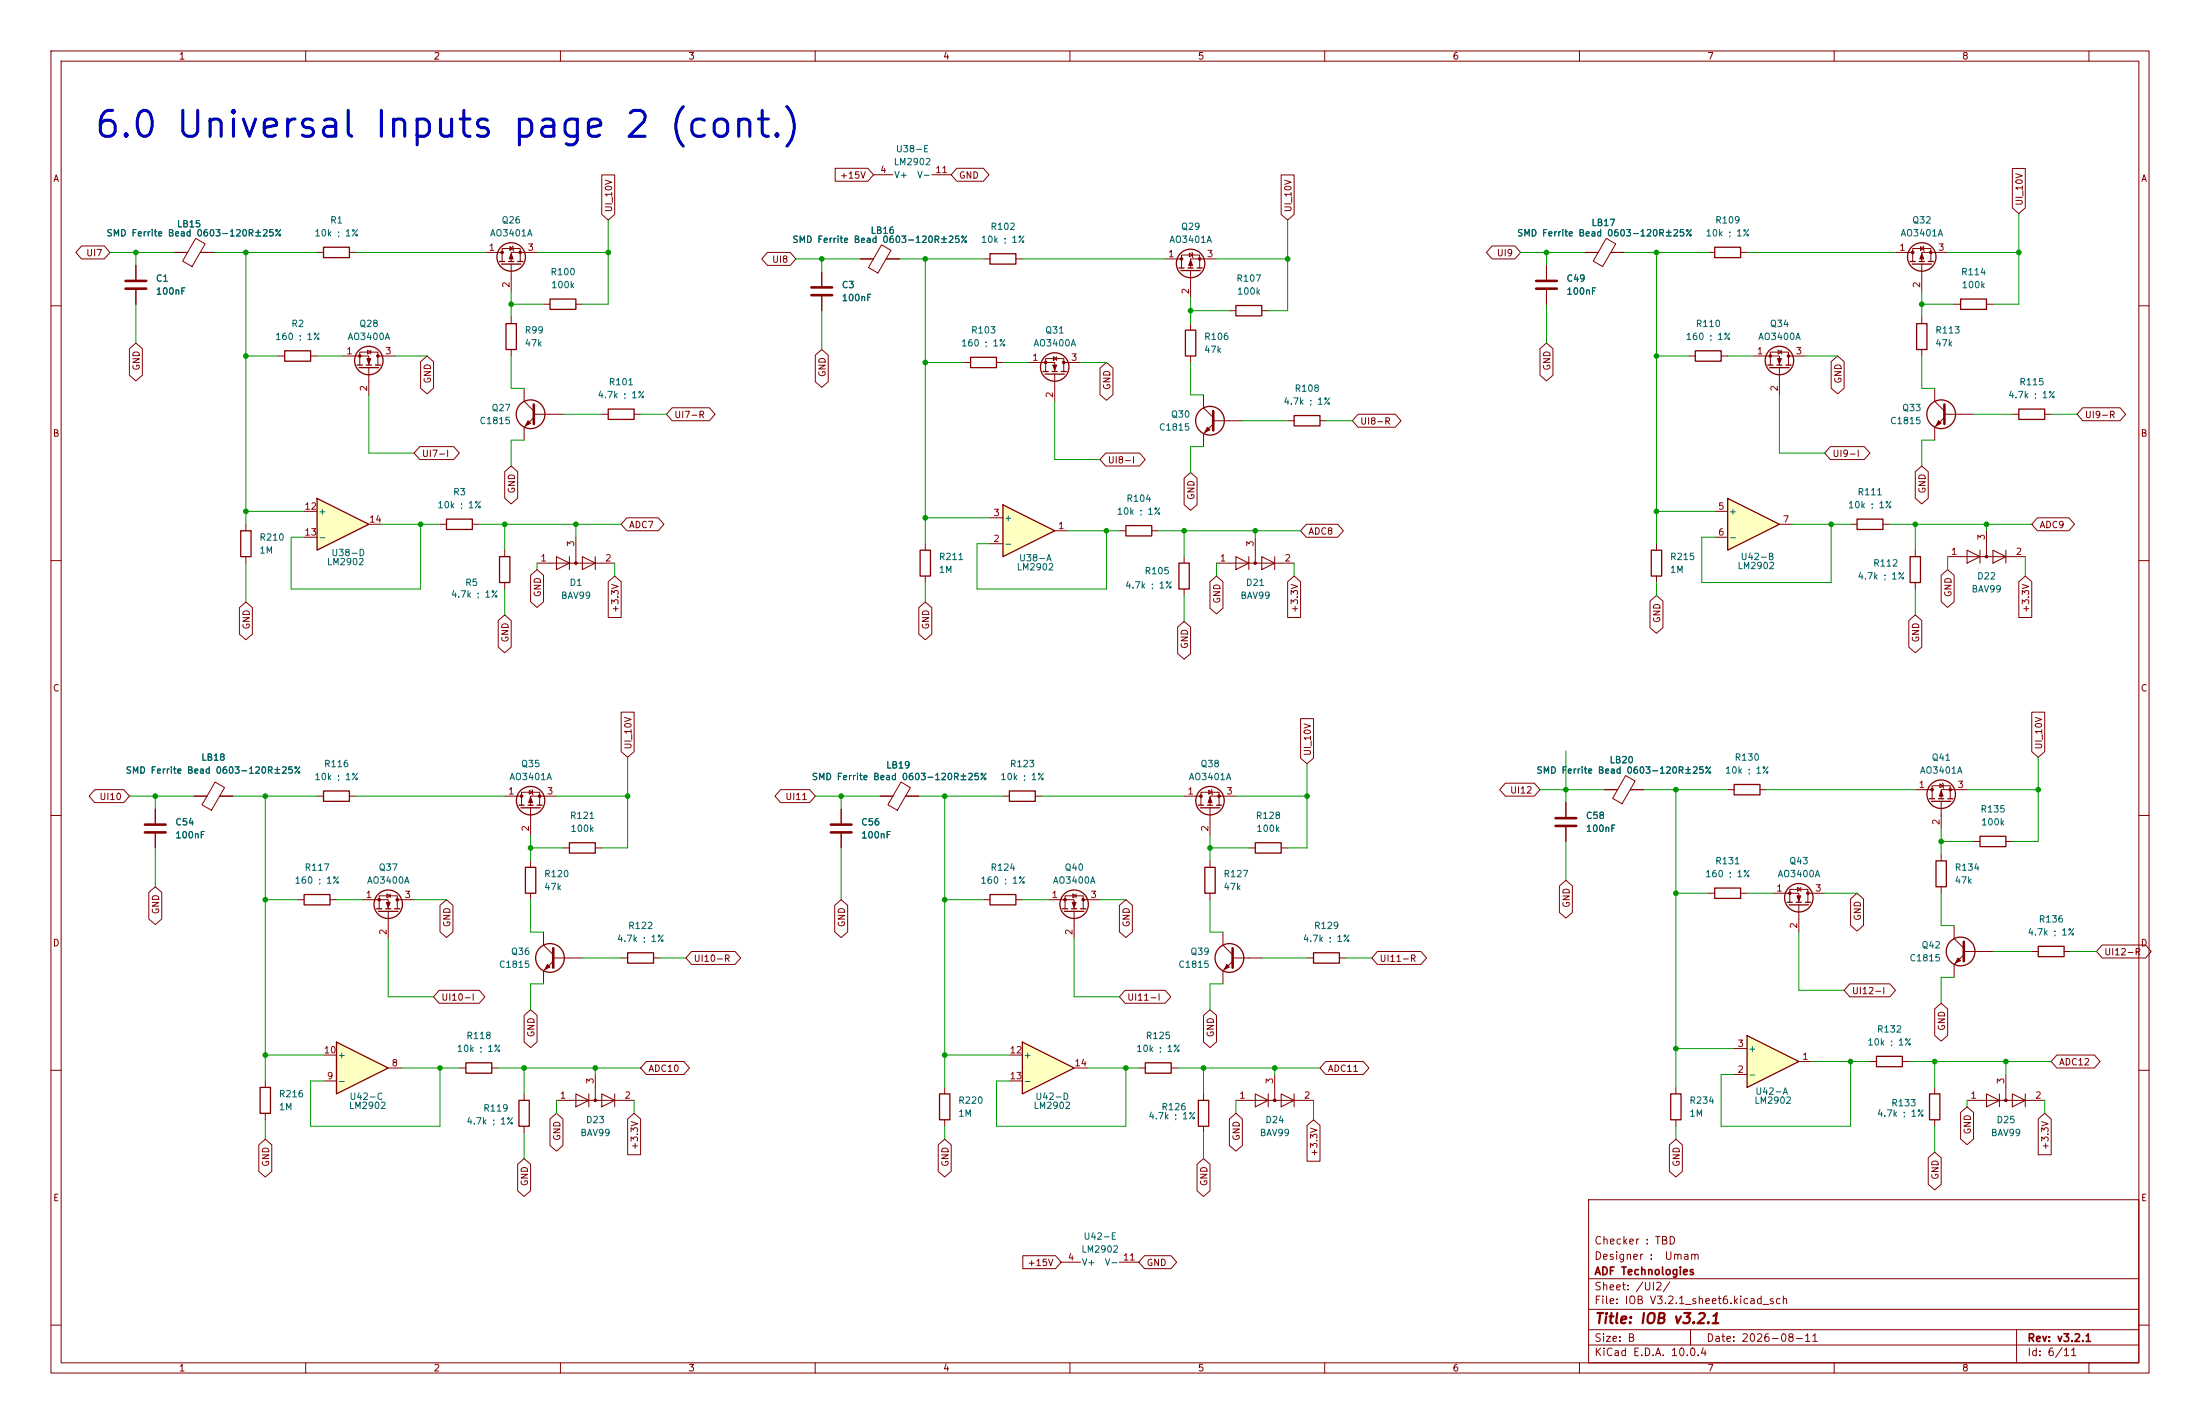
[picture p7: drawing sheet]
<svg xmlns="http://www.w3.org/2000/svg" width="432mm" height="279mm" viewBox="0 0 432 279" stroke-linecap="round" stroke-linejoin="round" font-family="sans-serif">
<g fill="none" stroke="#840000" stroke-width=".2">
<path d="M10 10h411.8v259.4h-411.8zM12 12h407.8v255.4h-407.8zM60 10v2M110 10v2M160 10v2M210 10v2M260 10v2M310 10v2M360 10v2M410 10v2M26.7 52.1v2.8M26.7 56.9v2.8"/>
<path d="M383.5 59.7h1.3M389.9 59.7h1.3M10 60h2M67.3 69.9h5.1v1.7M70.6 71.6v-2.5h3.6v2.5M72.1 68.7l.7 .4-.7 .4zM72.4 72.1v5.4M72.8 68.7v.8M74.2 69.9h3.3M233.7 63.5v1.3M233.7 69.9v1.2M344.2 69.9h5v1.7"/>
<path d="M347.5 71.6v-2.5h3.5v2.5M349 68.7l.6 .4-.6 .4zM349.2 72.1v5.4M349.6 68.7v.8M351 69.9h3.3M379.7 76.2v2.5l1.9 1.9M419.8 60h2M381.6 81.3h5.7M381.6 81.9l-1.9 1.9v2.6M10 110h2M86.4 102.9h1.2M92.7 102.9h1.3"/>
<path d="M363.2 102.9h1.3M369.6 102.9h1.2M375.9 108v1.2M375.9 114.3v1.3M419.8 110h2M10 160h2M165.1 158.8v2.7M339.1 154.9h1.3M345.4 154.9h1.3M375.9 154.9h3.3M379.2 156.7v-2.5h3.6v2.5M380.7 153.8l.7 .4-.7 .4z"/>
<path d="M381 157.2v5.4M381.3 153.7l.2 1M386.1 154.9h-5.1v1.8M419.8 160h2M104.1 168.9v1.3M104.1 175.3v1.2M110.5 166.4h1.3M116.8 166.4h1.3M165.1 163.6v2.8M335.3 175.3h1.2M341.6 175.3h1.3M348 175.3h5.1v1.7"/>
<path d="M351.3 177v-2.5h3.5v2.5M352.8 174.1l.6 .4-.6 .4zM353.1 177.5v5.4M353.4 174.1v.8M354.8 175.3h3.3M387.3 165.1h1.3M393.7 165.1h1.3M121.9 188h1.3M128.3 188h1.2M256.5 188h1.3M262.9 188h1.3M10 210h2"/>
<path d="M109.2 215.9h15.3M113 214.6l2.6 1.3-2.6 1.3zM115.6 214.6v2.6M116.8 210.8v5.1M118.1 214.6l2.5 1.3-2.5 1.3zM120.6 214.6v2.6M185.4 213.4v1.2M185.4 219.7v1.3M367 208.3h1.3M373.4 208.3h1.2M419.8 210h2M311.8 235.4h108v32h-108z"/>
<path d="M10 260h2M208.3 247.7h3.8M219.7 247.7h3.8M311.8 256.9h108M311.8 250.9h108M419.8 260h2M60 267.4v2M110 267.4v2M160 267.4v2M210 267.4v2M260 267.4v2M310 267.4v2"/>
<path d="M311.8 263.9h108M311.8 260.9h108M331.8 260.9v3M360 267.4v2M395.8 260.9v6.5M410 267.4v2"/>
</g>
<g fill="none" stroke="#840000" stroke-width=".25">
<path d="M384.8 58.7h5.1v2h-5.1zM70.1 71.6h1M70.5 72.1h3.8M71.9 71.6h1M73.7 71.6h1M232.7 64.8h2v5.1h-2zM347 71.6h1M347.3 72.1h3.9M348.7 71.6h1.1M350.5 71.6h1M87.6 101.9h5.1v2h-5.1zM364.5 101.9h5.1v2h-5.1z"/>
<path d="M374.9 109.2h2v5.1h-2zM340.4 153.9h5v2.1h-5zM378.7 156.7h1M379.1 157.2h3.8M380.5 156.7h1M382.3 156.7h1M103.1 170.2h2.1v5.1h-2.1zM111.8 165.4h5v2h-5zM336.5 174.2h5.1v2.1h-5.1zM350.8 177h1M351.2 177.5h3.8M352.6 177h1"/>
<path d="M354.3 177h1M388.6 164.1h5.1v2h-5.1zM123.2 186.9h5.1v2.1h-5.1zM257.8 186.9h5.1v2.1h-5.1zM184.4 214.6h2v5.1h-2zM368.3 207.3h5.1v2h-5.1z"/>
<circle cx="72.4" cy="70.7" r="2.79"/>
<circle cx="349.2" cy="70.7" r="2.79"/>
<circle cx="381" cy="81.3" r="2.82"/>
<circle cx="381" cy="155.8" r="2.79"/>
<circle cx="353.1" cy="176.1" r="2.79"/>
</g>
<path d="M24.6 55.1h4.1M24.6 56.6h4.1M381.6 79.4v3.8M163.1 161.8h4M163.1 163.3h4" fill="none" stroke="#840000" stroke-width=".51"/>
<g fill="#840000" stroke="#840000" stroke-width=".2">
<path d="M348.9 70.4h.7l-.4 1z"/>
<path d="M380.5 82.6l.5 .5-1 .5z"/>
<path d="M72 70.4h.8l-.4 1z"/>
<path d="M381 155.2l.4 1h-.8z"/>
<path d="M352.7 175.8h.7l-.3 1z"/>
<circle cx="116.8" cy="215.9" r=".25"/>
<circle cx="351" cy="69.8" r=".25"/>
<circle cx="347.5" cy="69.8" r=".25"/>
<circle cx="74.2" cy="69.8" r=".25"/>
<circle cx="70.6" cy="69.8" r=".25"/>
<circle cx="379.2" cy="154.9" r=".25"/>
<circle cx="382.8" cy="154.9" r=".25"/>
<circle cx="354.8" cy="175.3" r=".25"/>
<circle cx="351.3" cy="175.3" r=".25"/>
</g>
<path d="M200.7 204.5l10.1 5.1-10.1 5z" fill="#ffffc2"/>
<g fill="none" stroke="#840000" stroke-width=".25">
<path d="M63.5 48.5h5.1v2h-5.1zM98 51.3h1.1M98.4 51.8h3.8M99.8 51.3h1M101.6 51.3h1M374.9 51.3h1M375.3 51.8h3.8M376.7 51.3h1M378.5 51.3h1M55.9 68.8h5.1v2.1h-5.1zM99.3 63.5h2v5.1h-2zM200.7 204.5l10.1 5.1-10.1 5z"/>
<path d="M327.9 214.6h2v5.1h-2z"/>
<circle cx="100.3" cy="50.4" r="2.79"/>
<circle cx="377.2" cy="50.4" r="2.79"/>
<circle cx="104.1" cy="81.3" r="2.82"/>
</g>
<g fill="none" stroke="#840000" stroke-width=".2">
<path d="M34.3 49.5h2.5M38.4 46.8l1.9 1.1-2.6 4.4-1.9-1.1zM39.3 49.5h2.6M62.2 49.5h1.3M68.6 49.5h1.2M95.2 49.5h3.4M98.6 51.3v-2.5h3.5v2.5M100.1 48.4l.6 .4-.6 .3zM100.3 51.8v5.4M100.6 48.3l.2 1M105.4 49.5h-5.1v1.8M372.1 49.5h3.3"/>
<path d="M375.4 51.3v-2.5h3.6v2.5M376.9 48.4l.7 .4-.7 .3zM377.2 51.8v5.4M377.4 48.3l.3 1M382.3 49.5h-5.1v1.8M54.6 69.9h1.3M61 69.9h1.2M100.3 62.2v1.3M100.3 68.6v1.3M102.9 76.2v2.5l1.9 1.9M104.8 81.3h5.7M104.8 81.9l-1.9 1.9v2.6"/>
<path d="M307.3 157.5v2.8M315 154.9h2.5M319.1 152.2l1.8 1.1-2.5 4.4-1.9-1.1zM320 154.9h2.6M307.3 162.3v2.8M198.1 207h2.6M198.1 212.1h2.6M210.8 209.6h2.6M328.9 213.4v1.2M328.9 219.7v1.3"/>
</g>
<g fill="#840000" stroke="#840000" stroke-width=".2">
<path d="M377.2 49.8l.4 1h-.8z"/>
<path d="M103.6 82.6l.5 .5-1 .5z"/>
<path d="M100.3 49.8l.4 1h-.8z"/>
<circle cx="375.4" cy="49.5" r=".25"/>
<circle cx="379" cy="49.5" r=".25"/>
<circle cx="98.6" cy="49.5" r=".25"/>
<circle cx="102.1" cy="49.5" r=".25"/>
</g>
<path d="M104.8 79.4v3.8M305.3 160.5h4.1M305.3 162.1h4.1" fill="none" stroke="#840000" stroke-width=".51"/>
<path d="M342.9 203.2l10.2 5.1-10.2 5.1z" fill="#ffffc2"/>
<g fill="none" stroke="#840000" stroke-width=".25">
<path d="M204.7 72.9h1M205.1 73.4h3.8M206.5 72.9h1M208.3 72.9h1M47.2 104.1h2.1v5.1h-2.1zM63.5 155.2h5.1v2h-5.1zM59.7 175.5h5.1v2h-5.1zM73.9 178.3h1M74.3 178.8h3.8M75.7 178.3h1M77.5 178.3h1M224.8 208.5h5.1v2.1h-5.1z"/>
<path d="M342.9 203.2l10.2 5.1-10.2 5.1zM378.7 214.6h2v5.1h-2z"/>
<circle cx="207" cy="72" r="2.79"/>
<circle cx="76.2" cy="177.4" r="2.79"/>
<circle cx="241.3" cy="188" r="2.82"/>
</g>
<g fill="none" stroke="#840000" stroke-width=".2">
<path d="M201.9 71.1h5.1v1.8M205.2 72.9v-2.5h3.6v2.5M206.8 70l.6 .4-.6 .3zM207 73.4v5.3M207.4 70v.7M208.8 71.1h3.3M48.3 102.9v1.2M48.3 109.2v1.3M105.4 110.5h15.2M109.2 109.2l2.6 1.3-2.6 1.3zM111.8 109.2v2.6M113 105.4v5.1"/>
<path d="M114.3 109.2l2.5 1.3-2.5 1.3zM116.8 109.2v2.6M30.5 158.8v2.7M38.1 156.2h2.5M42.2 153.4l1.9 1.1-2.6 4.5-1.9-1.1zM43.1 156.2h2.6M62.2 156.2h1.3M68.6 156.2h1.2M30.5 163.6v2.8M58.4 176.5h1.3M64.8 176.5h1.2M71.1 176.5h5.1v1.8"/>
<path d="M74.4 178.3v-2.5h3.6v2.5M75.9 175.4l.7 .4-.7 .3zM76.2 178.8v5.4M76.6 175.4v.7M78 176.5h3.3M240 182.9v2.5l1.9 1.9M241.9 188h5.7M241.9 188.6l-1.9 1.9v2.5M223.5 209.6h1.3M229.9 209.6h1.2M340.4 210.8h2.5M340.4 205.7h2.5"/>
<path d="M353.1 208.3h2.5M379.7 213.4v1.2M379.7 219.7v1.3M386.1 215.9h15.2M389.9 214.6l2.5 1.3-2.5 1.3zM392.4 214.6v2.6M393.7 210.8v5.1M395 214.6l2.5 1.3-2.5 1.3zM397.5 214.6v2.6"/>
</g>
<g fill="#840000" stroke="#840000" stroke-width=".2">
<path d="M75.8 177h.8l-.4 1.1z"/>
<path d="M206.6 71.6h.8l-.4 1z"/>
<path d="M240.8 189.2l.5 .5-1 .5z"/>
<circle cx="113" cy="110.5" r=".25"/>
<circle cx="78" cy="176.5" r=".25"/>
<circle cx="74.4" cy="176.5" r=".25"/>
<circle cx="208.8" cy="71.1" r=".25"/>
<circle cx="205.2" cy="71.1" r=".25"/>
<circle cx="393.7" cy="215.9" r=".25"/>
</g>
<path d="M28.4 161.8h4.1M28.4 163.3h4.1M241.9 186.1v3.8" fill="none" stroke="#840000" stroke-width=".51"/>
<path d="M196.8 99.1l10.2 5-10.2 5.1z" fill="#ffffc2"/>
<path d="M196.8 99.1l10.2 5-10.2 5.1zM231.4 110.5h2v5.1h-2z" fill="none" stroke="#840000" stroke-width=".25"/>
<path d="M194.3 106.7h2.5M194.3 101.6h2.5M207 104.1h2.5M232.4 109.2v1.3M232.4 115.6v1.2" fill="none" stroke="#840000" stroke-width=".2"/>
<path d="M62.2 97.8l10.2 5.1-10.2 5.1z" fill="#ffffc2"/>
<g fill="none" stroke="#840000" stroke-width=".25">
<path d="M107.9 58.7h5.1v2h-5.1zM194.3 49.8h5.1v2h-5.1zM231.4 52.6h1M231.8 53.1h3.8M233.2 52.6h1M234.9 52.6h1.1M190.5 70.1h5.1v2h-5.1zM62.2 97.8l10.2 5.1-10.2 5.1zM98 109.2h2.1v5.1h-2.1zM221 103.1h5.1v2.1h-5.1zM198.1 155.2h5.1v2h-5.1zM235.2 158h1"/>
<path d="M235.6 158.5h3.8M237 158h1M238.8 158h1M194.3 175.5h5.1v2h-5.1zM208.5 178.3h1M208.9 178.8h3.8M210.3 178.3h1M212.1 178.3h1M236.5 170.2h2v5.1h-2z"/>
<circle cx="233.7" cy="51.7" r="2.79"/>
<circle cx="237.5" cy="82.5" r="2.82"/>
<circle cx="237.5" cy="157.1" r="2.79"/>
<circle cx="210.8" cy="177.4" r="2.79"/>
</g>
<g fill="none" stroke="#840000" stroke-width=".2">
<path d="M171.4 34.3h3.9M182.9 34.3h3.8M106.7 59.7h1.2M113 59.7h1.3M161.3 53.3v2.8M161.3 58.2v2.8M168.9 50.8h2.5M173 48l1.9 1.1-2.6 4.5-1.8-1.1zM173.9 50.8h2.6M193 50.8h1.3M199.4 50.8h1.3M228.6 50.8h3.3"/>
<path d="M231.9 52.6v-2.6h3.6v2.6M233.4 49.7l.7 .3-.7 .4zM233.7 53.1v5.3M233.9 49.5l.3 1M238.8 50.8h-5.1v1.8M189.2 71.1h1.3M195.6 71.1h1.2M236.2 77.5v2.5l1.9 1.9M238.1 82.6h5.7M238.1 83.2l-1.9 1.9v2.5M59.7 100.3h2.5M59.7 105.4h2.5"/>
<path d="M72.4 102.9h2.5M99.1 108v1.2M99.1 114.3v1.3M219.7 104.1h1.3M226.1 104.1h1.2M382.3 109.2h15.2M386.1 108l2.5 1.2-2.5 1.3zM388.6 108v2.5M389.9 104.1v5.1M391.2 108l2.5 1.2-2.5 1.3zM393.7 108v2.5M196.8 156.2h1.3"/>
<path d="M203.2 156.2h1.3M232.4 156.2h3.3M235.7 158v-2.6h3.6v2.6M237.2 155.1l.7 .3-.7 .4zM237.5 158.5v5.3M237.7 154.9l.3 1.1M242.6 156.2h-5.1v1.8M193 176.5h1.3M199.4 176.5h1.3M205.7 176.5h5.1v1.8M209 178.3v-2.5h3.6v2.5M210.6 175.4l.6 .4-.6 .3z"/>
<path d="M210.8 178.8v5.4M211.2 175.4v.7M212.6 176.5h3.3M237.5 168.9v1.3M237.5 175.3v1.2"/>
</g>
<g fill="#840000" stroke="#840000" stroke-width=".2">
<path d="M237.5 156.5l.4 1h-.8z"/>
<path d="M233.7 51.1l.4 1h-.8z"/>
<path d="M210.4 177h.8l-.4 1.1z"/>
<path d="M237 83.8l.5 .5-1 .5z"/>
<circle cx="235.7" cy="156.2" r=".25"/>
<circle cx="239.3" cy="156.2" r=".25"/>
<circle cx="231.9" cy="50.8" r=".25"/>
<circle cx="235.5" cy="50.8" r=".25"/>
<circle cx="212.6" cy="176.5" r=".25"/>
<circle cx="209" cy="176.5" r=".25"/>
<circle cx="389.9" cy="109.2" r=".25"/>
</g>
<path d="M159.3 56.4h4M159.3 57.9h4M238.1 80.6v3.9" fill="none" stroke="#840000" stroke-width=".51"/>
<path d="M66 204.5l10.2 5.1-10.2 5z" fill="#ffffc2"/>
<g fill="none" stroke="#840000" stroke-width=".25">
<path d="M336.5 48.5h5.1v2h-5.1zM332.7 68.8h5.1v2.1h-5.1zM376.2 63.5h2v5.1h-2zM119.4 80.3h5.1v2h-5.1zM396.2 80.3h5.1v2h-5.1zM180.6 108h2v5h-2zM324.1 108h2v5h-2zM101.9 158h1M102.2 158.5h3.8M103.6 158h1M105.4 158h1M246.4 165.4h5.1v2h-5.1z"/>
<path d="M380 168.9h2v5.1h-2zM400 185.7h5.1v2h-5.1zM51.1 213.4h2v5h-2zM66 204.5l10.2 5.1-10.2 5zM91.4 208.5h5.1v2.1h-5.1zM101.9 215.9h2v5.1h-2zM235.2 215.9h2v5.1h-2z"/>
<circle cx="104.1" cy="157.1" r="2.79"/>
<circle cx="107.9" cy="188" r="2.82"/>
<circle cx="384.8" cy="186.7" r="2.82"/>
</g>
<g fill="none" stroke="#840000" stroke-width=".2">
<path d="M335.3 49.5h1.2M341.6 49.5h1.3M331.5 69.9h1.2M337.8 69.9h1.3M377.2 62.2v1.3M377.2 68.6v1.3M118.1 81.3h1.3M124.5 81.3h1.2M395 81.3h1.2M401.3 81.3h1.3M181.6 106.7v1.3M181.6 113v1.3"/>
<path d="M325.1 106.7v1.3M325.1 113v1.3M99.1 156.2h3.3M102.4 158v-2.6h3.5v2.6M103.9 155.1l.6 .3-.6 .4zM104.1 158.5v5.3M104.4 154.9l.2 1.1M109.2 156.2h-5.1v1.8M172.7 156.2h2.6M176.8 153.4l1.9 1.1-2.6 4.5-1.8-1.1zM177.7 156.2h2.6M245.1 166.4h1.3"/>
<path d="M251.5 166.4h1.2M381 167.6v1.3M381 174v1.3M106.7 182.9v2.5l1.9 1.9M108.6 188h5.7M108.6 188.6l-1.9 1.9v2.5M383.5 181.6v2.6l1.9 1.9M385.4 186.7h5.8M385.4 187.3l-1.9 1.9v2.6M398.8 186.7h1.2M405.1 186.7h1.3M52.1 212.1v1.3"/>
<path d="M52.1 218.4v1.3M63.5 212.1h2.5M63.5 207h2.5M76.2 209.6h2.5M90.2 209.6h1.2M96.5 209.6h1.3M102.9 214.6v1.3M236.2 214.6v1.3M242.6 215.9h15.2M246.4 214.6l2.5 1.3-2.5 1.3zM248.9 214.6v2.6M250.2 210.8v5.1"/>
<path d="M251.5 214.6l2.5 1.3-2.5 1.3zM254 214.6v2.6M102.9 221v1.3M236.2 221v1.3"/>
</g>
<path d="M108.6 186.1v3.8M385.4 184.8v3.8" fill="none" stroke="#840000" stroke-width=".51"/>
<g fill="#840000" stroke="#840000" stroke-width=".2">
<path d="M107.4 189.2l.5 .5-1 .5z"/>
<path d="M384.3 188l.5 .5-1 .5z"/>
<path d="M104.1 156.5l.4 1h-.7z"/>
<circle cx="250.2" cy="215.9" r=".25"/>
<circle cx="102.4" cy="156.2" r=".25"/>
<circle cx="105.9" cy="156.2" r=".25"/>
</g>
<path d="M339.1 97.8l10.1 5.1-10.1 5.1z" fill="#ffffc2"/>
<path d="M242.6 59.9h5v2.1h-5zM254 81.5h5.1v2.1h-5.1zM339.1 97.8l10.1 5.1-10.1 5.1z" fill="none" stroke="#840000" stroke-width=".25"/>
<g fill="none" stroke="#840000" stroke-width=".2">
<path d="M118.1 34.3h2.6v7.8l-1.3 1.1-1.3-1.1zM163.9 33h6.4l1.1 1.3-1.1 1.3h-6.4zM187.8 33h5.2l1.1 1.3-1.1 1.3h-5.2l-1.1-1.3zM251.5 34.3h2.5v7.8l-1.3 1.1-1.2-1.1zM395 33.1h2.5v7.7l-1.3 1.1-1.2-1.1zM16 48.3h4.5l1.1 1.2-1.1 1.3h-4.5l-1.1-1.3zM26.7 52.1v2.8M26.7 56.9v2.8M34.3 49.5h2.5M39.4 49.5h2.5M150.6 49.5h4.5l1.1 1.3-1.1 1.3h-4.5l-1.1-1.3zM161.3 53.3v2.8"/>
<path d="M161.3 58.2v2.8M168.9 50.8h2.5M174 50.8h2.5M292.9 48.3h4.4l1.1 1.2-1.1 1.3h-4.4l-1.2-1.3zM303.5 52.1v2.8M303.5 56.9v2.8M311.1 49.5h2.6M315.3 46.8l1.8 1.1-2.5 4.4-1.9-1.1zM316.2 49.5h2.6M25.4 68.4l1.3-1.1 1.2 1.1v5.2l-1.2 1.1-1.3-1.1zM82.5 71l1.3-1.1 1.3 1.1v5.2l-1.3 1.1-1.3-1.1zM160 69.7l1.3-1.1 1.3 1.1v5.2l-1.3 1.1-1.3-1.1z"/>
<path d="M215.9 72.2l1.3-1.1 1.2 1.1v5.2l-1.2 1.1-1.3-1.1zM241.3 61h1.3M247.6 61h1.3M302.3 68.4l1.2-1.1 1.3 1.1v5.2l-1.3 1.1-1.2-1.1zM359.4 71l1.3-1.1 1.3 1.1v5.2l-1.3 1.1-1.3-1.1zM82.4 87.6h6.6l1.2 1.3-1.2 1.3h-6.6l-1.1-1.3zM99.1 92.6l1.2-1.2 1.3 1.2v5.2l-1.3 1.1-1.2-1.1zM131.9 80h7.3l1.2 1.3-1.2 1.3h-7.3l-1.1-1.3zM217 88.9h6.7l1.1 1.3-1.1 1.2h-6.7l-1.1-1.2zM232.4 93.8l1.3-1.1 1.3 1.1v5.2l-1.3 1.1-1.3-1.1zM252.7 82.6h1.3M259.1 82.6h1.2"/>
<path d="M266.5 81.3h7.4l1.1 1.3-1.1 1.2h-7.4l-1.1-1.2zM359.3 87.6h6.6l1.1 1.3-1.1 1.3h-6.6l-1.2-1.3zM375.9 92.6l1.3-1.2 1.3 1.2v5.2l-1.3 1.1-1.3-1.1zM408.8 80h7.3l1.1 1.3-1.1 1.3h-7.3l-1.1-1.3zM47 119.2l1.3-1.1 1.2 1.1v5.2l-1.2 1.1-1.3-1.1zM104.1 112.9l1.3-1.1 1.3 1.1v5.2l-1.3 1.1-1.3-1.1zM119.4 114.1l1.2-1.1 1.3 1.1v7.1h-2.5zM123 101.6h6.2l1.1 1.3-1.1 1.2h-6.2l-1.1-1.2zM180.3 119.2l1.3-1.1 1.3 1.1v5.2l-1.3 1.1-1.3-1.1zM237.5 114.1l1.3-1.1 1.2 1.1v5.2l-1.2 1.2-1.3-1.2zM238.8 110.5h15.2M242.6 109.2l2.5 1.3-2.5 1.3z"/>
<path d="M245.1 109.2v2.6M246.4 105.4v5.1M247.6 109.2l2.6 1.3-2.6 1.3zM250.2 109.2v2.6M252.7 114.1l1.3-1.1 1.3 1.1v7.1h-2.6zM256.4 102.9h6.2l1.1 1.2-1.1 1.3h-6.2l-1.1-1.3zM323.8 118l1.3-1.2 1.3 1.2v5.2l-1.3 1.1-1.3-1.1zM336.5 100.3h2.6M336.5 105.4h2.6M349.2 102.9h2.6M381 112.9l1.3-1.1 1.2 1.1v5.2l-1.2 1.1-1.3-1.1zM396.2 114.1l1.3-1.1 1.3 1.1v7.1h-2.6z"/>
<path d="M399.9 101.6h6.2l1.1 1.3-1.1 1.2h-6.2l-1.1-1.2zM97.8 121.8l1.3-1.1 1.2 1.1v5.2l-1.2 1.1-1.3-1.1zM121.9 139.7h2.6v7.8l-1.3 1.1-1.3-1.1zM231.1 123l1.3-1.1 1.3 1.1v5.2l-1.3 1.1-1.3-1.1zM374.6 121.8l1.3-1.1 1.3 1.1v5.2l-1.3 1.1-1.3-1.1zM398.8 139.7h2.5v7.8l-1.3 1.1-1.2-1.1zM18.6 154.9h5.7l1.1 1.3-1.1 1.3h-5.7l-1.1-1.3zM30.5 158.8v2.7M38.1 156.2h2.5M43.2 156.2h2.5M153.2 154.9h5.7l1.1 1.3-1.1 1.3h-5.7l-1.1-1.3zM165.1 158.8v2.7"/>
<path d="M172.7 156.2h2.6M177.8 156.2h2.5M255.3 141h2.5v7.7l-1.3 1.2-1.2-1.2zM295.5 153.7h5.6l1.2 1.2-1.2 1.3h-5.6l-1.2-1.3zM307.3 157.5v2.8M315 154.9h2.5M320 154.9h2.6M29.2 175.1l1.3-1.1 1.3 1.1v5.2l-1.3 1.1-1.3-1.1zM30.5 163.6v2.8M86.4 177.6l1.2-1.1 1.3 1.1v5.2l-1.3 1.2-1.2-1.2zM163.8 177.6l1.3-1.1 1.3 1.1v5.2l-1.3 1.2-1.3-1.2zM165.1 163.6v2.8"/>
<path d="M219.7 177.6l1.3-1.1 1.3 1.1v5.2l-1.3 1.2-1.3-1.2zM306.1 173.8l1.2-1.1 1.3 1.1v5.2l-1.3 1.1-1.2-1.1zM307.3 162.3v2.8M363.2 176.4l1.3-1.1 1.3 1.1v5.2l-1.3 1.1-1.3-1.1zM86.2 194.3h7.9l1.1 1.3-1.1 1.3h-7.9l-1.1-1.3zM102.9 199.2l1.2-1.1 1.3 1.1v5.2l-1.3 1.1-1.2-1.1zM135.7 186.7h8.6l1.1 1.3-1.1 1.2h-8.6l-1.1-1.2zM220.8 194.3h7.9l1.1 1.3-1.1 1.3h-7.9l-1.1-1.3zM236.2 199.2l1.3-1.1 1.3 1.1v5.2l-1.3 1.1-1.3-1.1zM270.4 186.7h8.5l1.1 1.3-1.1 1.2h-8.5l-1.2-1.2zM363.1 193h7.8l1.1 1.3-1.1 1.3h-7.8l-1.2-1.3zM379.7 198l1.3-1.1 1.3 1.1v5.2l-1.3 1.1-1.3-1.1z"/>
<path d="M412.6 185.4h8.5l1.1 1.3-1.1 1.3h-8.5l-1.1-1.3zM107.9 219.6l1.3-1.2 1.3 1.2v5.2l-1.3 1.1-1.3-1.1zM123.2 219.6l1.3-1.2 1.2 1.2v7h-2.5zM126.8 208.3h7.4l1.1 1.3-1.1 1.2h-7.4l-1.1-1.2zM241.3 219.6l1.3-1.2 1.2 1.2v5.2l-1.2 1.1-1.3-1.1zM260.2 208.3h7.4l1.1 1.3-1.1 1.2h-7.4l-1.1-1.2zM384.8 218.3l1.3-1.1 1.3 1.1v5.2l-1.3 1.1-1.3-1.1zM400 219.6l1.3-1.2 1.3 1.2v7h-2.6zM403.7 207h7.4l1.1 1.3-1.1 1.3h-7.4l-1.1-1.3zM50.8 224.6l1.3-1.1 1.2 1.1v5.2l-1.2 1.1-1.3-1.1zM101.6 228.4l1.3-1.1 1.2 1.1v5.2l-1.2 1.2-1.3-1.2zM184.1 224.6l1.3-1.1 1.3 1.1v5.2l-1.3 1.1-1.3-1.1z"/>
<path d="M234.9 228.4l1.3-1.1 1.3 1.1v5.2l-1.3 1.2-1.3-1.2zM256.5 220.8l1.3-1.1 1.3 1.1v7h-2.6zM327.7 224.6l1.2-1.1 1.3 1.1v5.2l-1.3 1.1-1.2-1.1zM378.5 227.2l1.2-1.1 1.3 1.1v5.2l-1.3 1.1-1.2-1.1zM200.8 246.4h6.4l1.1 1.3-1.1 1.2h-6.4zM224.6 246.4h5.2l1.1 1.3-1.1 1.2h-5.2l-1.1-1.2z"/>
</g>
<circle cx="246.4" cy="110.5" r=".25" fill="#840000" stroke="#840000" stroke-width=".2"/>
<path d="M301.5 55.1h4.1M301.5 56.6h4.1" fill="none" stroke="#840000" stroke-width=".51"/>
<g fill="none" stroke="#009600" stroke-width=".2">
<path d="M21.6 49.5h12.7M26.7 49.5v2.6M26.7 59.7v7.6M41.9 49.5h20.3M48.3 49.5v53.4M69.8 49.5h25.4M100.3 59.7h6.4M100.3 57.2v5M105.4 49.5h14M119.4 43.2v16.5h-5.1M156.2 50.8h12.7M161.3 50.8v2.5"/>
<path d="M176.5 50.8h16.5M181.6 50.8v55.9M200.7 50.8h27.9M233.7 58.4v5.1M238.8 50.8h13.9M252.7 43.2v17.8h-3.8M298.4 49.5h12.7M303.5 49.5v2.6M303.5 59.7v7.6M318.8 49.5h16.5M325.1 49.5v57.2M342.9 49.5h29.2"/>
<path d="M377.2 57.2v5M377.2 59.7h6.3M382.3 49.5h13.9M396.2 41.9v17.8h-5M48.3 69.9h6.3M62.2 69.9h5.1M72.4 77.5v11.4h8.9M77.5 69.9h6.3M100.3 69.9v6.3h2.6M161.3 61v7.6M181.6 71.1h7.6M196.8 71.1h5.1"/>
<path d="M207 78.7v11.5h8.9M212.1 71.1h5.1M233.7 61h7.6M233.7 71.1v6.4h2.5M325.1 69.9h6.4M339.1 69.9h5.1M349.2 77.5v11.4h8.9M354.3 69.9h6.4M377.2 69.9v6.3h2.5M102.9 86.4h-2.6v5M110.5 81.3h7.6M125.7 81.3h5.1"/>
<path d="M236.2 87.6h-2.5v5.1M243.8 82.6h8.9M260.3 82.6h5.1M379.7 86.4h-2.5v5M387.3 81.3h7.7M402.6 81.3h5.1M48.3 110.5v7.6M48.3 100.3h11.4M74.9 102.9h11.5M82.5 102.9v12.7h-25.4v-10.2h2.6M94 102.9h27.9M99.1 102.9v5.1"/>
<path d="M99.1 115.6v5.1M105.4 110.5v1.3M113 102.9v2.5M120.6 110.5v2.5M181.6 114.3v3.8M181.6 101.6h12.7M209.5 104.1h10.2M217.2 104.1v11.5h-25.4v-8.9h2.5M227.3 104.1h28M232.4 104.1v5.1M232.4 116.8v5.1M238.8 110.5v2.5"/>
<path d="M246.4 104.1v1.3M254 110.5v2.5M325.1 100.3h11.4M325.1 114.3v2.5M351.8 102.9h11.4M359.4 102.9v11.4h-25.4v-8.9h2.5M370.8 102.9h28M375.9 102.9v5.1M375.9 115.6v5.1M382.3 109.2v2.6M389.9 102.9v1.2M397.5 109.2v3.8"/>
<path d="M25.4 156.2h12.7M30.5 156.2v2.6M45.7 156.2h16.5M52.1 156.2v55.9M69.8 156.2h29.3M109.2 156.2h14M123.2 148.6v17.8h-5.1M160 156.2h12.7M165.1 156.2v2.6M180.3 156.2h16.5M185.4 156.2v57.2M204.5 156.2h27.9"/>
<path d="M242.6 156.2h13.9M256.5 149.9v16.5h-3.8M302.3 154.9h12.7M307.3 147.3v10.2M322.6 154.9h16.5M328.9 154.9v58.5M346.7 154.9h29.2M386.1 154.9h13.9M400 148.6v16.5h-5M30.5 166.4v7.6M52.1 176.5h6.3M66 176.5h5.1"/>
<path d="M81.3 176.5h6.3M104.1 176.5v6.4h2.6M104.1 166.4h6.4M104.1 163.8v5.1M165.1 166.4v10.1M185.4 176.5h7.6M200.7 176.5h5M215.9 176.5h5.1M237.5 163.8v5.1M237.5 176.5v6.4h2.5M237.5 166.4h7.6M307.3 165.1v7.6"/>
<path d="M328.9 175.3h6.4M342.9 175.3h5.1M358.1 175.3h6.4M381 175.3v6.3h2.5M381 162.6v5M381 165.1h6.3M76.2 184.2v11.4h8.9M106.7 193h-2.6v5.1M114.3 188h7.6M129.5 188h5.1M210.8 184.2v11.4h8.9M240 193h-2.5v5.1"/>
<path d="M247.6 188h8.9M264.2 188h5M353.1 182.9v11.4h8.8M383.5 191.8h-2.5v5.1M391.2 186.7h7.6M406.4 186.7h5.1M52.1 207h11.4M52.1 219.7v3.8M78.7 209.6h11.5M86.4 209.6v11.4h-25.4v-8.9h2.5M97.8 209.6h27.9M102.9 209.6v5"/>
<path d="M109.2 215.9v2.5M116.8 209.6v1.2M124.5 215.9v2.5M185.4 207h12.7M213.4 209.6h10.1M221 209.6v11.4h-25.4v-8.9h2.5M231.1 209.6h28M236.2 209.6v5M242.6 215.9v2.5M250.2 209.6v1.2M257.8 215.9v3.8M328.9 205.7h11.5"/>
<path d="M355.6 208.3h11.4M363.2 208.3v12.7h-25.4v-10.2h2.6M374.6 208.3h28M379.7 208.3v5.1M386.1 215.9v1.3M393.7 208.3v2.5M401.3 215.9v2.5M102.9 222.3v5M185.4 221v2.5M236.2 222.3v5M328.9 221v2.5M379.7 221v5.1"/>
</g>
<g fill="#009600" stroke="#009600" stroke-width=".2">
<circle cx="328.9" cy="175.3" r=".46"/>
<circle cx="363.2" cy="208.3" r=".46"/>
<circle cx="328.9" cy="205.7" r=".46"/>
<circle cx="381" cy="165.1" r=".46"/>
<circle cx="328.9" cy="154.9" r=".46"/>
<circle cx="217.2" cy="104.1" r=".46"/>
<circle cx="232.4" cy="104.1" r=".46"/>
<circle cx="325.1" cy="69.9" r=".46"/>
<circle cx="325.1" cy="49.5" r=".46"/>
<circle cx="359.4" cy="102.9" r=".46"/>
<circle cx="221" cy="209.6" r=".46"/>
<circle cx="236.2" cy="209.6" r=".46"/>
<circle cx="256.5" cy="156.2" r=".46"/>
<circle cx="250.2" cy="209.6" r=".46"/>
<circle cx="307.3" cy="154.9" r=".46"/>
<circle cx="237.5" cy="166.4" r=".46"/>
<circle cx="379.7" cy="208.3" r=".46"/>
<circle cx="400" cy="154.9" r=".46"/>
<circle cx="393.7" cy="208.3" r=".46"/>
<circle cx="375.9" cy="102.9" r=".46"/>
<circle cx="389.9" cy="102.9" r=".46"/>
<circle cx="396.2" cy="49.5" r=".46"/>
<circle cx="377.2" cy="59.7" r=".46"/>
<circle cx="252.7" cy="50.8" r=".46"/>
<circle cx="246.4" cy="104.1" r=".46"/>
<circle cx="303.5" cy="49.5" r=".46"/>
<circle cx="233.7" cy="61" r=".46"/>
<circle cx="325.1" cy="100.3" r=".46"/>
<circle cx="185.4" cy="156.2" r=".46"/>
<circle cx="185.4" cy="176.5" r=".46"/>
<circle cx="116.8" cy="209.6" r=".46"/>
<circle cx="185.4" cy="207" r=".46"/>
<circle cx="26.7" cy="49.5" r=".46"/>
<circle cx="48.3" cy="100.3" r=".46"/>
<circle cx="82.5" cy="102.9" r=".46"/>
<circle cx="48.3" cy="49.5" r=".46"/>
<circle cx="48.3" cy="69.9" r=".46"/>
<circle cx="99.1" cy="102.9" r=".46"/>
<circle cx="104.1" cy="166.4" r=".46"/>
<circle cx="52.1" cy="156.2" r=".46"/>
<circle cx="30.5" cy="156.2" r=".46"/>
<circle cx="181.6" cy="50.8" r=".46"/>
<circle cx="100.3" cy="59.7" r=".46"/>
<circle cx="161.3" cy="50.8" r=".46"/>
<circle cx="181.6" cy="71.1" r=".46"/>
<circle cx="119.4" cy="49.5" r=".46"/>
<circle cx="52.1" cy="176.5" r=".46"/>
<circle cx="86.4" cy="209.6" r=".46"/>
<circle cx="102.9" cy="209.6" r=".46"/>
<circle cx="52.1" cy="207" r=".46"/>
<circle cx="165.1" cy="156.2" r=".46"/>
<circle cx="123.2" cy="156.2" r=".46"/>
<circle cx="181.6" cy="101.6" r=".46"/>
<circle cx="113" cy="102.9" r=".46"/>
</g>
<text font-size="5.1" fill="#0000c2" x="18.2" y="28.3">6.0 Universal Inputs page 2 (cont.)</text>
<text font-size="2" fill="#840000" x="312.8" y="260.2">Title: IOB v3.2.1</text>
<g font-size="1.5" fill="#840000">
<text x="312.8" y="244.5">Checker : TBD</text>
<text x="312.8" y="250.5">ADF Technologies</text>
<text x="312.8" y="247.5">Designer :</text>
<text x="326.6" y="247.5">Umam</text>
<text x="312.8" y="256.2">File: IOB V3.2.1_sheet6.kicad_sch</text>
<text x="312.8" y="253.5">Sheet: /UI2/</text>
<text x="312.8" y="263.6">Size: B</text>
<text x="334.8" y="263.6">Date: 2026-08-11</text>
<text x="397.8" y="263.6">Rev: v3.2.1</text>
<text x="312.8" y="266.4">KiCad E.D.A. 10.0.4</text>
<text x="397.8" y="266.4">Id: 6/11</text>
</g>
<g font-size="1.3" fill="#840000">
<text x="35" y="12">1</text>
<text x="85" y="12">2</text>
<text x="135" y="12">3</text>
<text x="185" y="12">4</text>
<text x="235" y="12">5</text>
<text x="285" y="12">6</text>
<text x="335" y="12">7</text>
<text x="385" y="12">8</text>
<text x="10.3" y="36">A</text>
<text x="164.7" y="35.4">+15V</text>
<text x="188.1" y="35.4">GND</text>
<text x="420.1" y="36">A</text>
<text x="120.4" y="41.8" transform="rotate(-90 120.4 41.8)">UI_10V</text>
<text x="253.8" y="41.8" transform="rotate(-90 253.8 41.8)">UI_10V</text>
<text x="397.3" y="40.5" transform="rotate(-90 397.3 40.5)">UI_10V</text>
<text x="16.8" y="50.6">UI7</text>
<text x="151.4" y="51.9">UI8</text>
<text x="293.7" y="50.6">UI9</text>
<text x="27.7" y="72.8" transform="rotate(-90 27.7 72.8)">GND</text>
<text x="84.9" y="75.4" transform="rotate(-90 84.9 75.4)">GND</text>
<text x="162.4" y="74.1" transform="rotate(-90 162.4 74.1)">GND</text>
<text x="218.2" y="76.6" transform="rotate(-90 218.2 76.6)">GND</text>
<text x="304.6" y="72.8" transform="rotate(-90 304.6 72.8)">GND</text>
<text x="361.7" y="75.4" transform="rotate(-90 361.7 75.4)">GND</text>
<text x="132.2" y="82.3">UI7-R</text>
<text x="266.9" y="83.6">UI8-R</text>
<text x="409.1" y="82.3">UI9-R</text>
<text x="10.3" y="86">B</text>
<text x="82.7" y="90">UI7-I</text>
<text x="359.6" y="90">UI9-I</text>
<text x="420.1" y="86">B</text>
<text x="217.3" y="91.2">UI8-I</text>
<text x="101.4" y="96.9" transform="rotate(-90 101.4 96.9)">GND</text>
<text x="234.7" y="98.2" transform="rotate(-90 234.7 98.2)">GND</text>
<text x="378.3" y="96.9" transform="rotate(-90 378.3 96.9)">GND</text>
<text x="123.3" y="103.9">ADC7</text>
<text x="256.7" y="105.2">ADC8</text>
<text x="400.2" y="103.9">ADC9</text>
<text x="106.5" y="117.3" transform="rotate(-90 106.5 117.3)">GND</text>
<text x="239.8" y="118.5" transform="rotate(-90 239.8 118.5)">GND</text>
<text x="383.3" y="117.3" transform="rotate(-90 383.3 117.3)">GND</text>
<text x="49.3" y="123.6" transform="rotate(-90 49.3 123.6)">GND</text>
<text x="121.7" y="120.3" transform="rotate(-90 121.7 120.3)">+3.3V</text>
<text x="182.7" y="123.6" transform="rotate(-90 182.7 123.6)">GND</text>
<text x="255.1" y="120.3" transform="rotate(-90 255.1 120.3)">+3.3V</text>
<text x="326.2" y="122.3" transform="rotate(-90 326.2 122.3)">GND</text>
<text x="398.6" y="120.3" transform="rotate(-90 398.6 120.3)">+3.3V</text>
<text x="100.1" y="126.2" transform="rotate(-90 100.1 126.2)">GND</text>
<text x="233.5" y="127.4" transform="rotate(-90 233.5 127.4)">GND</text>
<text x="377" y="126.2" transform="rotate(-90 377 126.2)">GND</text>
<text x="10.3" y="136">C</text>
<text x="420.1" y="136">C</text>
<text x="124.3" y="147.2" transform="rotate(-90 124.3 147.2)">UI_10V</text>
<text x="257.6" y="148.4" transform="rotate(-90 257.6 148.4)">UI_10V</text>
<text x="401.1" y="147.2" transform="rotate(-90 401.1 147.2)">UI_10V</text>
<text x="19.4" y="157.3">UI10</text>
<text x="154" y="157.3">UI11</text>
<text x="296.3" y="156">UI12</text>
<text x="31.5" y="179.5" transform="rotate(-90 31.5 179.5)">GND</text>
<text x="308.4" y="178.2" transform="rotate(-90 308.4 178.2)">GND</text>
<text x="10.3" y="186">D</text>
<text x="88.7" y="182" transform="rotate(-90 88.7 182)">GND</text>
<text x="166.2" y="182" transform="rotate(-90 166.2 182)">GND</text>
<text x="222" y="182" transform="rotate(-90 222 182)">GND</text>
<text x="365.6" y="180.8" transform="rotate(-90 365.6 180.8)">GND</text>
<text x="420.1" y="186">D</text>
<text x="136" y="189">UI10-R</text>
<text x="270.7" y="189">UI11-R</text>
<text x="412.9" y="187.8">UI12-R</text>
<text x="86.5" y="196.6">UI10-I</text>
<text x="221.1" y="196.6">UI11-I</text>
<text x="363.4" y="195.4">UI12-I</text>
<text x="105.2" y="203.6" transform="rotate(-90 105.2 203.6)">GND</text>
<text x="238.6" y="203.6" transform="rotate(-90 238.6 203.6)">GND</text>
<text x="382.1" y="202.4" transform="rotate(-90 382.1 202.4)">GND</text>
<text x="404" y="209.3">ADC12</text>
<text x="127.2" y="210.6">ADC10</text>
<text x="260.5" y="210.6">ADC11</text>
<text x="110.3" y="223.9" transform="rotate(-90 110.3 223.9)">GND</text>
<text x="125.5" y="225.8" transform="rotate(-90 125.5 225.8)">+3.3V</text>
<text x="243.6" y="223.9" transform="rotate(-90 243.6 223.9)">GND</text>
<text x="258.9" y="227" transform="rotate(-90 258.9 227)">+3.3V</text>
<text x="387.1" y="222.7" transform="rotate(-90 387.1 222.7)">GND</text>
<text x="402.4" y="225.8" transform="rotate(-90 402.4 225.8)">+3.3V</text>
<text x="53.1" y="229" transform="rotate(-90 53.1 229)">GND</text>
<text x="103.9" y="232.8" transform="rotate(-90 103.9 232.8)">GND</text>
<text x="186.5" y="229" transform="rotate(-90 186.5 229)">GND</text>
<text x="237.3" y="232.8" transform="rotate(-90 237.3 232.8)">GND</text>
<text x="330" y="229" transform="rotate(-90 330 229)">GND</text>
<text x="380.8" y="231.6" transform="rotate(-90 380.8 231.6)">GND</text>
<text x="10.3" y="236">E</text>
<text x="420.1" y="236">E</text>
<text x="201.6" y="248.7">+15V</text>
<text x="224.9" y="248.7">GND</text>
<text x="35" y="269.4">1</text>
<text x="85" y="269.4">2</text>
<text x="135" y="269.4">3</text>
<text x="185" y="269.4">4</text>
<text x="235" y="269.4">5</text>
<text x="285" y="269.4">6</text>
<text x="335" y="269.4">7</text>
<text x="385" y="269.4">8</text>
</g>
<g font-size="1.3" fill="#a90000">
<text x="172.6" y="34.3">4</text>
<text x="183.5" y="34.3">11</text>
<text x="95.8" y="49.5">1</text>
<text x="103.4" y="49.5">3</text>
<text x="229.2" y="50.8">1</text>
<text x="236.8" y="50.8">3</text>
<text x="372.7" y="49.5">1</text>
<text x="380.3" y="49.5">3</text>
<text x="100.3" y="56.6" transform="rotate(-90 100.3 56.6)">2</text>
<text x="233.7" y="57.9" transform="rotate(-90 233.7 57.9)">2</text>
<text x="377.2" y="56.6" transform="rotate(-90 377.2 56.6)">2</text>
<text x="67.9" y="69.8">1</text>
<text x="75.5" y="69.8">3</text>
<text x="202.5" y="71.1">1</text>
<text x="210.1" y="71.1">3</text>
<text x="344.7" y="69.8">1</text>
<text x="352.4" y="69.8">3</text>
<text x="72.4" y="76.9" transform="rotate(-90 72.4 76.9)">2</text>
<text x="349.2" y="76.9" transform="rotate(-90 349.2 76.9)">2</text>
<text x="207" y="78.2" transform="rotate(-90 207 78.2)">2</text>
<text x="59.6" y="100.3">12</text>
<text x="194.9" y="101.6">3</text>
<text x="337.1" y="100.3">5</text>
<text x="59.6" y="105.4">13</text>
<text x="72.3" y="102.8">14</text>
<text x="113" y="107.4" transform="rotate(-90 113 107.4)">3</text>
<text x="194.9" y="106.7">2</text>
<text x="207.6" y="104.1">1</text>
<text x="246.4" y="107.4" transform="rotate(-90 246.4 107.4)">3</text>
<text x="337.1" y="105.4">6</text>
<text x="349.8" y="102.8">7</text>
<text x="389.9" y="106.1" transform="rotate(-90 389.9 106.1)">3</text>
<text x="106" y="110.5">1</text>
<text x="118.7" y="110.5">2</text>
<text x="239.3" y="110.5">1</text>
<text x="252" y="110.5">2</text>
<text x="382.8" y="109.2">1</text>
<text x="395.5" y="109.2">2</text>
<text x="376.5" y="154.9">1</text>
<text x="384.1" y="154.9">3</text>
<text x="99.6" y="156.2">1</text>
<text x="107.2" y="156.2">3</text>
<text x="233" y="156.2">1</text>
<text x="240.6" y="156.2">3</text>
<text x="381" y="162" transform="rotate(-90 381 162)">2</text>
<text x="104.1" y="163.3" transform="rotate(-90 104.1 163.3)">2</text>
<text x="237.5" y="163.3" transform="rotate(-90 237.5 163.3)">2</text>
<text x="71.7" y="176.5">1</text>
<text x="79.3" y="176.5">3</text>
<text x="206.3" y="176.5">1</text>
<text x="213.9" y="176.5">3</text>
<text x="348.5" y="175.2">1</text>
<text x="356.2" y="175.2">3</text>
<text x="76.2" y="183.6" transform="rotate(-90 76.2 183.6)">2</text>
<text x="210.8" y="183.6" transform="rotate(-90 210.8 183.6)">2</text>
<text x="353" y="182.3" transform="rotate(-90 353 182.3)">2</text>
<text x="63.5" y="207">10</text>
<text x="76.8" y="209.5">8</text>
<text x="198.1" y="207">12</text>
<text x="210.8" y="209.5">14</text>
<text x="340.9" y="205.7">3</text>
<text x="353.6" y="208.3">1</text>
<text x="64.1" y="212.1">9</text>
<text x="109.8" y="215.9">1</text>
<text x="116.8" y="212.8" transform="rotate(-90 116.8 212.8)">3</text>
<text x="122.5" y="215.9">2</text>
<text x="198.1" y="212.1">13</text>
<text x="243.1" y="215.9">1</text>
<text x="250.2" y="212.8" transform="rotate(-90 250.2 212.8)">3</text>
<text x="255.8" y="215.9">2</text>
<text x="340.9" y="210.8">2</text>
<text x="386.6" y="215.9">1</text>
<text x="393.7" y="212.8" transform="rotate(-90 393.7 212.8)">3</text>
<text x="399.3" y="215.9">2</text>
<text x="209.5" y="247.6">4</text>
<text x="220.3" y="247.6">11</text>
</g>
<g font-size="1.3" fill="#006464">
<text x="175.3" y="32.7">LM2902</text>
<text x="175.4" y="35.3">V+</text>
<text x="175.7" y="30.2">U38-E</text>
<text x="179.9" y="35.3">V-</text>
<text x="20.8" y="46.7">SMD Ferrite Bead 0603-120R±25%</text>
<text x="34.6" y="44.9">LB15</text>
<text x="61.6" y="46.7">10k ; 1%</text>
<text x="64.7" y="44.2">R1</text>
<text x="96.1" y="46.7">AO3401A</text>
<text x="98.4" y="44.2">Q26</text>
<text x="155.4" y="48">SMD Ferrite Bead 0603-120R±25%</text>
<text x="170.8" y="46.2">LB16</text>
<text x="192.4" y="48">10k ; 1%</text>
<text x="194.3" y="45.4">R102</text>
<text x="229.4" y="48">AO3401A</text>
<text x="231.7" y="45.4">Q29</text>
<text x="297.7" y="46.7">SMD Ferrite Bead 0603-120R±25%</text>
<text x="312.2" y="44.7">LB17</text>
<text x="334.7" y="46.7">10k ; 1%</text>
<text x="336.5" y="44.2">R109</text>
<text x="372.9" y="46.7">AO3401A</text>
<text x="375.2" y="44.2">Q32</text>
<text x="30.5" y="55.6">C1</text>
<text x="30.5" y="58.1">100nF</text>
<text x="107.9" y="54.3">R100</text>
<text x="108.1" y="56.9">100k</text>
<text x="165.1" y="56.9">C3</text>
<text x="165.1" y="59.4">100nF</text>
<text x="242.6" y="55.6">R107</text>
<text x="242.7" y="58.1">100k</text>
<text x="307.3" y="58.1">100nF</text>
<text x="307.3" y="55.6">C49</text>
<text x="384.8" y="54.3">R114</text>
<text x="384.9" y="56.9">100k</text>
<text x="57.1" y="64.5">R2</text>
<text x="70.4" y="64.5">Q28</text>
<text x="102.9" y="65.7">R99</text>
<text x="190.5" y="65.7">R103</text>
<text x="205" y="65.7">Q31</text>
<text x="332.7" y="64.5">R110</text>
<text x="347.3" y="64.5">Q34</text>
<text x="379.7" y="65.7">R113</text>
<text x="53.9" y="67">160 ; 1%</text>
<text x="68.1" y="67">AO3400A</text>
<text x="102.9" y="68.3">47k</text>
<text x="188.5" y="68.3">160 ; 1%</text>
<text x="202.7" y="68.3">AO3400A</text>
<text x="236.2" y="67">R106</text>
<text x="236.2" y="69.6">47k</text>
<text x="330.8" y="67">160 ; 1%</text>
<text x="345" y="67">AO3400A</text>
<text x="379.7" y="68.3">47k</text>
<text x="119.4" y="75.9">R101</text>
<text x="254" y="77.2">R108</text>
<text x="396.2" y="75.9">R115</text>
<text x="94" y="83.5">C1815</text>
<text x="96.4" y="81">Q27</text>
<text x="117.2" y="78.4">4.7k ; 1%</text>
<text x="229.7" y="82.3">Q30</text>
<text x="251.8" y="79.7">4.7k ; 1%</text>
<text x="370.9" y="83.5">C1815</text>
<text x="373.2" y="81">Q33</text>
<text x="394.1" y="78.4">4.7k ; 1%</text>
<text x="227.4" y="84.8">C1815</text>
<text x="62.4" y="101.3">+</text>
<text x="85.7" y="100">10k ; 1%</text>
<text x="88.8" y="97.5">R3</text>
<text x="219.1" y="101.3">10k ; 1%</text>
<text x="221" y="98.8">R104</text>
<text x="339.2" y="101.3">+</text>
<text x="362.6" y="100">10k ; 1%</text>
<text x="364.5" y="97.5">R111</text>
<text x="50.8" y="106.4">R210</text>
<text x="62.4" y="106.4">-</text>
<text x="197" y="107.7">-</text>
<text x="197" y="102.6">+</text>
<text x="339.2" y="106.4">-</text>
<text x="50.8" y="108.9">1M</text>
<text x="64.1" y="111.2">LM2902</text>
<text x="64.9" y="109.4">U38-D</text>
<text x="184.2" y="110.2">R211</text>
<text x="184.2" y="112.7">1M</text>
<text x="199.4" y="112.2">LM2902</text>
<text x="199.9" y="110.4">U38-A</text>
<text x="224.5" y="113">R105</text>
<text x="327.7" y="110.2">R215</text>
<text x="327.7" y="112.7">1M</text>
<text x="340.9" y="112">LM2902</text>
<text x="341.5" y="110.2">U42-B</text>
<text x="367.5" y="111.5">R112</text>
<text x="88.4" y="117.6">4.7k ; 1%</text>
<text x="91.2" y="115.3">R5</text>
<text x="110" y="117.8">BAV99</text>
<text x="111.7" y="115.3">D1</text>
<text x="220.7" y="115.8">4.7k ; 1%</text>
<text x="243.3" y="117.8">BAV99</text>
<text x="244.4" y="115.3">D21</text>
<text x="364.5" y="114">4.7k ; 1%</text>
<text x="386.9" y="116.5">BAV99</text>
<text x="387.9" y="114">D22</text>
<text x="39.4" y="149.6">LB18</text>
<text x="340.3" y="149.6">R130</text>
<text x="379" y="149.6">Q41</text>
<text x="24.6" y="152.1">SMD Ferrite Bead 0603-120R±25%</text>
<text x="61.6" y="153.4">10k ; 1%</text>
<text x="63.5" y="150.8">R116</text>
<text x="99.9" y="153.4">AO3401A</text>
<text x="102.2" y="150.8">Q35</text>
<text x="159.2" y="153.4">SMD Ferrite Bead 0603-120R±25%</text>
<text x="173.8" y="151.1">LB19</text>
<text x="196.2" y="153.4">10k ; 1%</text>
<text x="198.1" y="150.8">R123</text>
<text x="233.2" y="153.4">AO3401A</text>
<text x="235.5" y="150.8">Q38</text>
<text x="301.5" y="152.1">SMD Ferrite Bead 0603-120R±25%</text>
<text x="315.8" y="150.1">LB20</text>
<text x="338.5" y="152.1">10k ; 1%</text>
<text x="376.7" y="152.1">AO3401A</text>
<text x="111.7" y="161">R121</text>
<text x="246.4" y="161">R128</text>
<text x="311.2" y="161">C58</text>
<text x="388.6" y="159.7">R135</text>
<text x="34.3" y="164.8">100nF</text>
<text x="34.3" y="162.3">C54</text>
<text x="111.9" y="163.5">100k</text>
<text x="168.9" y="164.8">100nF</text>
<text x="168.9" y="162.3">C56</text>
<text x="246.5" y="163.5">100k</text>
<text x="311.2" y="163.5">100nF</text>
<text x="388.7" y="162.3">100k</text>
<text x="57.7" y="173.7">160 ; 1%</text>
<text x="59.7" y="171.2">R117</text>
<text x="71.9" y="173.7">AO3400A</text>
<text x="74.2" y="171.2">Q37</text>
<text x="106.7" y="172.4">R120</text>
<text x="192.3" y="173.7">160 ; 1%</text>
<text x="194.3" y="171.2">R124</text>
<text x="206.5" y="173.7">AO3400A</text>
<text x="208.8" y="171.2">Q40</text>
<text x="240" y="172.4">R127</text>
<text x="334.6" y="172.4">160 ; 1%</text>
<text x="336.5" y="169.9">R131</text>
<text x="348.8" y="172.4">AO3400A</text>
<text x="351.1" y="169.9">Q43</text>
<text x="383.5" y="171.2">R134</text>
<text x="383.5" y="173.7">47k</text>
<text x="106.7" y="175">47k</text>
<text x="240" y="175">47k</text>
<text x="121" y="185.1">4.7k ; 1%</text>
<text x="123.2" y="182.6">R122</text>
<text x="255.6" y="185.1">4.7k ; 1%</text>
<text x="257.8" y="182.6">R129</text>
<text x="397.9" y="183.9">4.7k ; 1%</text>
<text x="400" y="181.3">R136</text>
<text x="97.8" y="190.2">C1815</text>
<text x="100.2" y="187.7">Q36</text>
<text x="231.2" y="190.2">C1815</text>
<text x="233.5" y="187.7">Q39</text>
<text x="374.7" y="188.9">C1815</text>
<text x="377" y="186.4">Q42</text>
<text x="368.3" y="202.9">R132</text>
<text x="66.2" y="208">+</text>
<text x="89.6" y="206.7">10k ; 1%</text>
<text x="91.4" y="204.2">R118</text>
<text x="200.8" y="208">+</text>
<text x="222.9" y="206.7">10k ; 1%</text>
<text x="224.8" y="204.2">R125</text>
<text x="343" y="206.7">+</text>
<text x="366.4" y="205.4">10k ; 1%</text>
<text x="54.6" y="215.6">R216</text>
<text x="66.2" y="213.1">-</text>
<text x="200.8" y="213.1">-</text>
<text x="343" y="211.8">-</text>
<text x="344.4" y="215.1">U42-A</text>
<text x="54.6" y="218.1">1M</text>
<text x="68.4" y="217.9">LM2902</text>
<text x="68.5" y="216.1">U42-C</text>
<text x="91.4" y="220.9">4.7k ; 1%</text>
<text x="94.8" y="218.4">R119</text>
<text x="114.9" y="220.7">D23</text>
<text x="188" y="216.9">R220</text>
<text x="188" y="219.4">1M</text>
<text x="202.7" y="217.9">LM2902</text>
<text x="203.1" y="216.1">U42-D</text>
<text x="225.3" y="219.9">4.7k ; 1%</text>
<text x="227.8" y="218.1">R126</text>
<text x="248.2" y="220.7">D24</text>
<text x="331.5" y="216.9">R234</text>
<text x="331.5" y="219.4">1M</text>
<text x="344.2" y="216.9">LM2902</text>
<text x="368.3" y="219.4">4.7k ; 1%</text>
<text x="371.1" y="217.4">R133</text>
<text x="391.8" y="220.7">D25</text>
<text x="113.8" y="223.2">BAV99</text>
<text x="247.2" y="223.2">BAV99</text>
<text x="390.7" y="223.2">BAV99</text>
<text x="212.6" y="243.5">U42-E</text>
<text x="212.1" y="246.1">LM2902</text>
<text x="212.2" y="248.6">V+</text>
<text x="216.7" y="248.6">V-</text>
</g>
</svg>
